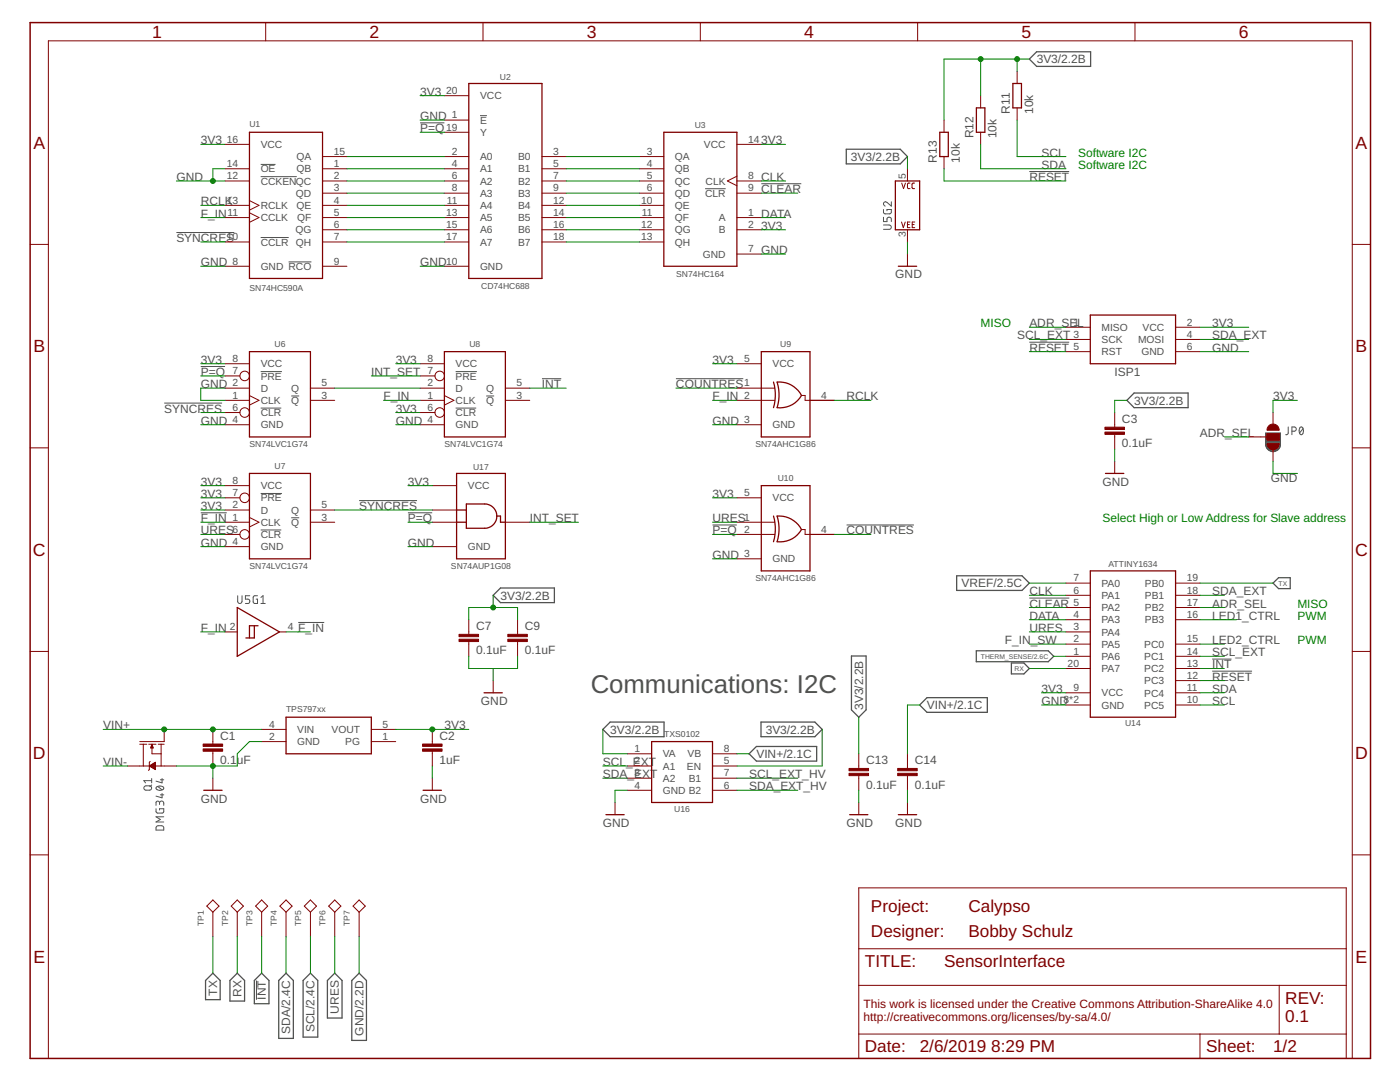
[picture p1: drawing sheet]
<svg xmlns="http://www.w3.org/2000/svg" width="279mm" height="216mm" viewBox="0 0 279 216" stroke-linecap="round" stroke-linejoin="round" font-family="sans-serif">
<g fill="none" stroke="#505050" stroke-width=".2">
<path d="M52 32.8h3M52 35.2h7.2M83.8 24.5h4.9M95.8 23.1h1.4M140.7 37.7h4.1M151.9 36.7h8M205.4 34.2h8M35.2 46.4h11.6M52 47.4h5.6M57.6 52.3h4.5M176.3 44.9h1.1a.43 .43 0 0 1 .5 .4 .43 .43 0 0 1-.5 .5h-1.1M176.3 43.3v.9h.7v-.5a.44 .44 0 0 1 .5-.4 .44 .44 0 0 1 .4 .4v.5"/>
<path d="M176.3 41.8v.7l.2 .2h1.2l.1-.2 .1-.7h-.9v.3M177.9 40.3v.8l-.9-.7a.43 .43 0 0 0-.7 .1 .43 .43 0 0 0 .4 .6M40.1 73.1h4.8M52 74.1h4.3M58.1 79h1.6M90.9 74.1h4.3M97 79h1.6M108.2 75.6h3.8M134.9 75.6h13.4M205.4 68.3h8M32.8 80.4h11.5M52 98.5h4.3"/>
<path d="M52 81.4h4.1M71.7 99.9h11.5M90.9 81.4h4.1M257.1 85.2v1.3l-.5 .2M257.8 86h.5a.42 .42 0 0 0 .4-.4 .42 .42 0 0 0-.4-.4h-.5v1.5M259.5 85.3l.2-.1a.89 .89 0 0 1 0 1.5 .97 .97 0 0 1-.2-1.4zM260.1 85.5l-.7 .9M40.1 102.3h5.2M47.4 118.9v1.1a.43 .43 0 0 0 .5 .4 .43 .43 0 0 0 .4-.4v-1.1M49.8 118.9h-.8v.6h.5a.44 .44 0 0 1 .4 .5 .44 .44 0 0 1-.4 .4h-.5M51.4 118.9h-.7l-.2 .2v1l.2 .3h.7v-.9h-.3M52 105.7h4.1"/>
<path d="M52.1 119.2l.4-.3v1.5M58.1 103.3h1.6M81.4 102.3h4.9M142.2 104.8h4.8M169 104.8h13.4M205.4 119.3h8M52.1 120.4h.8M59.5 124.2h5.2M241.9 131.5h3.9M241.9 133.9h8M28.8 156.9l1-.1a.43 .43 0 0 1 .5 .4 .43 .43 0 0 1-.5 .5l-1-.2-.1-.3zM30.3 156.6l-.4 .4"/>
<path d="M30.3 155.8h-1.6l.3 .4M30.3 155.3v.9M31.2 157a.96 .96 0 0 1 1.5 .3 .89 .89 0 0 1-1.6 0zM31.5 156.9l.8 .7M32 158.6h.7M32 155.6h.7M32.3 158.3v.9l-1.2-.3M32.3 155.3v.9l-1.2-.3M31.1 161.4l.1 .6 .1 .2h1l.4-.2v-.6h-.9v.2M31.3 164.9l.3-.1h.8l.3 .2v.6h-1.6zM31.8 160.3a.42 .42 0 0 1 .5-.5 .42 .42 0 0 1 .4 .5v.4M31.8 160.5v-.5l-.4-.1-.2 .1-.1 .7"/>
<path d="M32.7 163h-1.6l.9 .5-.9 .5h1.6M51.2 195.6v3.9"/>
</g>
<g fill="none" stroke="#505050" stroke-width=".25">
<path d="M205.4 11.8l1.5-1.5h10.8v3h-10.8zM168.9 29.8h10.8l1.4 1.4-1.4 1.5h-10.8zM226.3 78.4h10.8v2.9h-10.8l-1.4-1.4zM252.6 86.4h2.9v2.2a1.46 1.46 0 0 1-1.4 1.5 1.46 1.46 0 0 1-1.5-1.5zM252.6 88.6h2.9M252.6 88.3h2.9M252.6 88.1h2.9M252.6 87.9h2.9M252.6 87.7h2.9M252.6 87.5h2.9M252.6 87.3h2.9M252.6 87.1h2.9"/>
<path d="M252.6 86.9h2.9M252.6 86.7h2.9M252.6 88.8h2.9M252.7 89h2.8M252.7 89.2h2.7M252.8 89.4h2.5M253 89.6h2.1M253.3 89.8h1.6M253.7 90h.7M98.4 118.8l1.5-1.5h10.7v2.9h-10.7zM190.9 114.9h13.1l1.4 1.5-1.4 1.4h-13.1zM254.1 116.4l1.1-1.1h2.3v2.2h-2.3z"/>
<path d="M169.9 130.9h2.9v10.7l-1.4 1.5-1.5-1.5zM194.8 129.9h14.4l1.1 1.1-1.1 1h-14.4zM201.8 132.3h2.5l1.1 1.1-1.1 1.1h-2.5zM120.3 145.5l1.5-1.4h10.7v2.9h-10.7zM149.5 150.4l1.5-1.5h12v3h-12zM151.9 144.1h10.7l1.5 1.4-1.5 1.5h-10.7zM183.5 140.7l1.5-1.5h12v2.9h-12zM42.5 194.2l1.4 1.4v3.9h-2.9v-3.9zM47.3 194.2l1.5 1.4v4.1h-2.9v-4.1zM52.2 194.2l1.5 1.4v4.7h-2.9v-4.7zM57.1 194.2l1.4 1.4v11.6h-2.9v-11.6zM62 194.2l1.4 1.4v11.3h-2.9v-11.3z"/>
<path d="M66.8 194.2l1.5 1.4v7.5h-3v-7.5zM71.7 194.2l1.4 1.4v12h-2.9v-12z"/>
</g>
<path d="M6 4.5h267.5v206.7h-267.5z" fill="none" stroke="#800000" stroke-width=".3"/>
<g fill="none" stroke="#800000" stroke-width=".2">
<path d="M53 4.5v3.6M88.7 19.1h4.9M96.4 4.5v3.6M139.8 4.5v3.6M183.1 4.5v3.6M195.7 19.1v2.4M203 14.2v2.5M226.5 4.5v3.6M44.9 28.8h4.9M44.9 33.7h4.9M44.9 36.1h4.9M64.4 33.7h4.8"/>
<path d="M64.4 36.1h4.8M64.4 31.2h4.8M64.4 38.5h4.8M88.7 33.7h4.9M88.7 36.1h4.9M88.7 31.2h4.9M88.7 38.5h4.9M88.7 24h4.9M88.7 26.4h4.9M108.2 33.7h4.8M108.2 36.1h4.8M108.2 31.2h4.8"/>
<path d="M108.2 38.5h4.8M127.6 33.7h4.9M127.6 36.1h4.9M127.6 31.2h4.9M127.6 38.5h4.9M147.1 28.8h4.8M147.1 36.1h4.8M147.1 38.5h4.8M147.1 35.2l-1.9 .9 1.9 1M180 36.5l.3 1.1 .4-1.1M181.1 33.7v2.4M181.6 36.5l-.4 .1-.1 .2v.7l.2 .1h.3"/>
<path d="M182.5 36.5l-.4 .1-.1 .2v.7l.2 .1h.3M188.4 24v2.4M188.4 31.2v2.5M195.7 26.4v2.4M203 21.5v2.5M6 48.8h3.7M44.9 53.1h4.9M44.9 41h4.9M44.9 43.4h4.9M44.9 48.3h4.9M49.8 40l1.9 1-1.9 .9M49.8 42.5l1.9 .9-1.9 1"/>
<path d="M64.4 53.1h4.8M64.4 41h4.8M64.4 43.4h4.8M64.4 48.3h4.8M64.4 45.8h4.8M88.7 53.1h4.9M88.7 41h4.9M88.7 43.4h4.9M88.7 48.3h4.9M88.7 45.8h4.9M108.2 41h4.8M108.2 43.4h4.8"/>
<path d="M108.2 48.3h4.8M108.2 45.8h4.8M127.6 41h4.9M127.6 43.4h4.9M127.6 48.3h4.9M127.6 45.8h4.9M147.1 43.4h4.8M147.1 45.8h4.8M147.1 50.7h4.8M179.9 44.3l.4 1.1 .4-1.1M181.1 45.8v2.5M181.1 50.7v2.4"/>
<path d="M181.1 44.8h.4M181.6 44.3h-.5v1.1h.5M182.1 44.8h.3M182.6 44.3h-.5v1.1h.5M269.9 48.8h3.6M44.9 72.6h4.9M44.9 79.9h4.9M44.9 77.4h4.9M44.9 75h3M49.8 78.9l1.9 1-1.9 .9M62 79.9h4.8M62 77.4h4.8"/>
<path d="M83.8 72.6h4.9M83.8 79.9h4.9M83.8 77.4h4.9M83.8 75h3M88.7 78.9l1.9 1-1.9 .9M100.9 79.9h4.8M100.9 77.4h4.8M147.1 72.6h4.8M147.1 79.9h7.5M147.1 77.4h7.5M160 78.9h.7v1h5.8M212.7 65.3h4.9"/>
<path d="M212.7 67.7h4.9M212.7 70.2h4.9M234.6 65.3h4.9M234.6 67.7h4.9M234.6 70.2h4.9M6 89.4h3.7M44.9 96.9h4.9M44.9 99.3h3M44.9 84.8h4.9M44.9 82.3h3M83.8 84.8h4.9M83.8 82.3h3"/>
<path d="M86.3 96.9h4.8M147.1 99.3h4.8M147.1 84.8h4.8M222.5 82.3v2.9M222.5 86.7v2.9M222.5 92.1v2.4M249.2 87.2h3.7M252.9 86.6h2.4v1.2h-2.4zM254.1 82.3v2.5M254.1 89.6v2.5M269.9 89.4h3.6M44.9 101.8h4.9"/>
<path d="M44.9 104.2h4.9M44.9 106.6h3M44.9 109.1h4.9M49.8 103.3l1.9 .9-1.9 1M62 101.8h4.8M62 104.2h4.8M86.3 101.8h4.8M86.3 104.2h4.8M86.3 109.1h4.8M100.9 104.2h4.8M147.1 104.2h7.5M147.1 106.6h7.5"/>
<path d="M147.1 111.5h4.8M160 105.7h.7v.9h5.8M212.7 116.4h4.9M212.7 118.8h4.9M234.6 116.4h4.9M234.6 118.8h4.9M6 130h3.7M44.9 126.1h2.4M55.9 126.1h1.2M93.6 123.7v2.9M93.6 128v3M98.4 135.8v2.4"/>
<path d="M103.3 123.7v2.9M103.3 128v3M212.7 126.1h4.9M212.7 121.2h4.9M212.7 123.7h4.9M212.7 128.5h4.9M212.7 131h4.9M212.7 133.4h4.9M212.7 138.2h4.9M234.6 121.2h4.9M234.6 123.7h4.9M234.6 128.5h4.9"/>
<path d="M234.6 131h4.9M234.6 133.4h4.9M234.6 135.8h4.9M234.6 138.2h4.9M269.9 130h3.6M25.5 152.8h4.3M27.9 148.5h1.4M28.6 148.5v4.3M29.7 148.5h1.4M29.8 152.8l1.2-.7v1.5zM29.8 152.9h1.2M30 152.8h1"/>
<path d="M30 151.9l-.2 .2v1.5l-.2 .1M30 153h1M30.1 149.2h.5M30.1 152.6h.9M30.1 149.1h.4M30.2 149h.3M30.2 148.9h.3M30.2 153.1h.8M30.2 148.8h.2M30.3 148.6h.1M30.3 149.2v1.2h1.9M30.3 152.5h.7"/>
<path d="M30.3 148.5l.3 .7h-.5zM30.3 148.5h.1M30.4 153.2h.6M30.5 152.4h.5M30.6 153.3h.4M30.7 152.3h.3M30.8 153.4h.2M30.9 152.2h.1M31 153.5h.1M31 152.8h4.2M31.6 148.5h1.2M32.2 148.5v4.3"/>
<path d="M32.8 145.5v2.5h-4.9M42.5 145.5v3M42.5 149.9v2.9M42.5 155.3v2.4M52.2 145.5h4.9M52.2 148h4.9M74.1 145.5h4.9M74.1 148h4.9M86.3 145.5v3M86.3 149.9v2.9M86.3 155.3v2.4M125.2 152.8h4.8"/>
<path d="M125.2 150.4h4.8M125.2 155.3h4.8M125.2 157.7h4.8M142.2 152.8h4.9M142.2 150.4h4.9M142.2 155.3h4.9M142.2 157.7h4.9M171.4 150.4v2.9M171.4 154.8v2.9M181.1 150.4v2.9M181.1 154.8v2.9M212.7 140.7h4.9"/>
<path d="M234.6 140.7h4.9M6 170.6h3.7M42.5 179.6l1.2 1.2-1.2 1.2-1.2-1.2zM47.3 179.6l1.3 1.2-1.3 1.2-1.2-1.2zM52.2 179.6l1.2 1.2-1.2 1.2-1.2-1.2zM57.1 179.6l1.2 1.2-1.2 1.2-1.2-1.2zM62 179.6l1.2 1.2-1.2 1.2-1.3-1.2zM66.8 179.6l1.2 1.2-1.2 1.2-1.2-1.2zM71.7 179.6l1.2 1.2-1.2 1.2-1.2-1.2zM122.7 160.1v2.5M171.4 177.2h97.3v34h-97.3zM171.4 160.1v2.5"/>
<path d="M181.1 160.1v2.5M269.9 170.6h3.6M42.5 182v4.9M47.3 182v4.9M52.2 182v4.9M57.1 182v4.9M62 182v4.9M66.8 182v4.9M71.7 182v4.9M171.4 196.6h97.3M171.4 189.3h97.3M255.3 196.6v9.7"/>
<path d="M9.7 211.2v-203.1h260.2v203.1M171.4 206.3h97.3M239.5 206.3v4.9"/>
<circle cx="48.8" cy="75" r=".95"/>
<circle cx="87.8" cy="75" r=".95"/>
<circle cx="48.8" cy="99.3" r=".95"/>
<circle cx="48.8" cy="82.3" r=".95"/>
<circle cx="87.8" cy="82.3" r=".95"/>
<circle cx="48.8" cy="106.6" r=".95"/>
</g>
<g fill="none" stroke="#800000" stroke-width=".25">
<path d="M93.6 16.7h14.6v38.9h-14.6zM202.1 16.7h1.8v4.8h-1.8zM49.8 26.4h14.6v29.2h-14.6zM132.5 26.4h14.6v26.7h-14.6zM178.7 36.1h4.8v9.7h-4.8zM187.6 26.4h1.7v4.8h-1.7zM194.9 21.5h1.7v4.9h-1.7zM179.3 53.1h3.6M49.8 70.2h12.2v17h-12.2zM88.7 70.2h12.2v17h-12.2zM151.9 70.2h9.7v17h-9.7zM154.4 76.2l.3 2.2v1.5l-.3 1.4"/>
<path d="M155.1 76.2a5 5 0 0 1 4.9 2.7 4.9 4.9 0 0 1-4.9 2.4l.4-2.1-.1-1.5zM217.6 62.9h17v9.7h-17zM49.8 94.5h12.2v17h-12.2zM91.1 94.5h9.8v17h-9.8zM151.9 96.9h9.7v17h-9.7zM220.6 94.5h3.7M91.1 101.8h2M91.1 104.2h2M93.1 100.6h3.6a2.42 2.42 0 0 1 2.4 2.4 2.42 2.42 0 0 1-2.4 2.4h-3.6zM99.1 103h.8v1.2h1M154.4 103l.3 2.2v1.4l-.3 1.5M155.1 103a5.1 5.1 0 0 1 4.9 2.7 4.9 4.9 0 0 1-4.9 2.4l.4-2.2-.1-1.5z"/>
<path d="M217.6 113.9h17v29.2h-17zM47.3 121.2l8.5 4.9-8.5 4.9zM50.8 124.9v2.4h-1.7M51.5 124.9h-1.7v2.4M96.6 138.2h3.6M40.7 157.7h3.6M57.1 143.1h17v7.3h-17zM84.4 157.7h3.7M130 148h12.2v12.1h-12.2zM120.9 162.6h3.7M169.6 162.6h3.6M179.3 162.6h3.6"/>
</g>
<g fill="#800000" stroke="#800000" stroke-width=".2">
<path d="M40.5 149.4h3.9v.5h-3.9z"/>
<path d="M40.5 148.5h3.9v.4h-3.9z"/>
<path d="M84.3 149.4h3.9v.5h-3.9z"/>
<path d="M84.3 148.5h3.9v.4h-3.9z"/>
<path d="M220.5 86.2h3.9v.5h-3.9z"/>
<path d="M220.5 85.2h3.9v.5h-3.9z"/>
<path d="M252.9 86.6h2.4v1.2h-2.4z"/>
<path d="M169.4 154.3h3.9v.5h-3.9z"/>
<path d="M169.4 153.3h3.9v.5h-3.9z"/>
<path d="M179.2 154.3h3.8v.5h-3.8z"/>
<path d="M179.2 153.3h3.8v.5h-3.8z"/>
<path d="M91.6 127.6h3.9v.4h-3.9z"/>
<path d="M91.6 126.6h3.9v.4h-3.9z"/>
<path d="M101.3 127.6h3.9v.4h-3.9z"/>
<path d="M101.3 126.6h3.9v.4h-3.9z"/>
</g>
<g fill="#800000" stroke="#800000" stroke-width=".2">
<path d="M252.9 88.5h2.4a1.22 1.22 0 0 1-1.2 1.2 1.22 1.22 0 0 1-1.2-1.2z" fill-rule="evenodd"/>
<path d="M253.3 84.9a1.22 1.22 0 0 1 1.3-.2 1.22 1.22 0 0 1 .7 1.2h-2.4v-.5z" fill-rule="evenodd"/>
</g>
<g fill="none" stroke="#008000" stroke-width=".2">
<path d="M83.8 19.1h4.9M195.7 11.8v7.3M203 11.8v2.4M205.4 11.8h-17v12.2M35.2 36.1h9.7M40.1 28.8h4.8M44.9 33.7h-2.4v2.4M69.2 36.1h19.5M69.2 33.7h19.5M69.2 31.2h19.5M69.2 38.5h19.5M83.8 24h4.9"/>
<path d="M83.8 26.4h4.9M113 36.1h14.6M113 33.7h14.6M113 31.2h14.6M113 38.5h14.6M151.9 28.8h4.9M151.9 36.1h4.9M151.9 38.5h7.3M181.1 31.2v2.5M188.4 33.7v2.4h24.3M195.7 28.8v4.9h17M203 24v7.2h9.7"/>
<path d="M40.1 53.1h4.8M40.1 41h4.8M40.1 43.4h4.8M40.1 48.3h4.8M69.2 45.8h19.5M69.2 41h19.5M69.2 43.4h19.5M69.2 48.3h19.5M83.8 53.1h4.9M113 45.8h14.6M113 41h14.6M113 43.4h14.6"/>
<path d="M113 48.3h14.6M151.9 45.8h4.9M151.9 50.7h4.9M151.9 43.4h4.9M181.1 48.3v2.4M40.1 72.6h4.8M40.1 75h4.8M44.9 77.4h-4.8v2.5h4.8M66.8 77.4h17M74.1 75h9.7M76.5 79.9h7.3M79 72.6h4.8"/>
<path d="M105.7 77.4h7.3M134.9 77.4h12.2M142.2 72.6h4.9M142.2 79.9h4.9M166.5 79.9h7.3M205.4 65.3h7.3M205.4 70.2h7.3M205.4 67.7h7.3M224.9 79.9h-2.4v2.4M239.5 65.3h9.7M239.5 70.2h9.7M239.5 67.7h9.7"/>
<path d="M258.9 79.9h-4.8v2.4M40.1 99.3h4.8M40.1 96.9h4.8M40.1 82.3h4.8M40.1 84.8h4.8M79 82.3h4.8M79 84.8h4.8M81.4 96.9h4.9M142.2 99.3h4.9M142.2 84.8h4.9M222.5 89.6v2.5M244.3 87.2h4.9"/>
<path d="M254.1 92.1v2.4h4.8M40.1 101.8h4.8M40.1 109.1h4.8M40.1 106.6h4.8M40.1 104.2h4.8M66.8 101.8h19.5M81.4 109.1h4.9M81.4 104.2h4.9M98.4 118.8v2.4M105.7 104.2h9.7M142.2 111.5h4.9M142.2 106.6h4.9"/>
<path d="M142.2 104.2h4.9M166.5 106.6h7.3M205.4 118.8h7.3M205.4 116.4h7.3M239.5 118.8h4.8M239.5 116.4h14.6M40.1 126.1h4.8M57.1 126.1h4.9M93.6 123.7v-2.5h9.7v2.5M93.6 131v2.4h9.7v-2.4M98.4 133.4v2.4M205.4 121.2h7.3"/>
<path d="M205.4 133.4h7.3M205.4 126.1h7.3M205.4 123.7h7.3M205.4 128.5h7.3M207.9 138.2h4.8M210.3 131h2.4M239.5 138.2h4.8M239.5 121.2h4.8M239.5 133.4h4.8M239.5 123.7h7.3M239.5 135.8h4.8M239.5 131h4.8"/>
<path d="M239.5 128.5h4.8M20.6 145.5h31.6M20.6 152.8h4.9M42.5 152.8v2.5M52.2 148h-2.4l-2.5 2.4v2.4h-12.1M79 145.5h14.6M86.3 152.8v2.5M120.3 145.5v4.9h4.9M120.3 152.8h4.9M120.3 155.3h4.9M125.2 157.7h-2.5v2.4M147.1 150.4h2.4"/>
<path d="M147.1 157.7h12.1M147.1 155.3h12.1M164.1 145.5v7.3h-17M171.4 143.1v7.3M171.4 157.7v2.4M181.1 157.7v2.4M183.5 140.7h-2.4v9.7M207.9 140.7h4.8M239.5 140.7h4.8M42.5 186.9v7.3M47.3 186.9v7.3M52.2 186.9v7.3"/>
<path d="M57.1 186.9v7.3M62 186.9v7.3M66.8 186.9v7.3M71.7 186.9v7.3"/>
</g>
<g fill="#008000" stroke="#008000" stroke-width=".2">
<circle cx="86.3" cy="145.5" r=".49"/>
<circle cx="195.7" cy="11.8" r=".49"/>
<circle cx="203" cy="11.8" r=".49"/>
<circle cx="98.4" cy="121.2" r=".49"/>
<circle cx="42.5" cy="36.1" r=".49"/>
<circle cx="42.5" cy="152.8" r=".49"/>
<circle cx="42.5" cy="145.5" r=".49"/>
<circle cx="32.8" cy="145.5" r=".49"/>
</g>
<text font-size="5.1" fill="#505050" x="117.9" y="138.2">Communications: I2C</text>
<g font-size="3.5" fill="#800000">
<text x="30.4" y="7.6">1</text>
<text x="73.7" y="7.6">2</text>
<text x="117.1" y="7.6">3</text>
<text x="160.5" y="7.6">4</text>
<text x="203.8" y="7.6">5</text>
<text x="247.2" y="7.6">6</text>
<text x="6.7" y="29.7">A</text>
<text x="270.5" y="29.7">A</text>
<text x="6.7" y="70.3">B</text>
<text x="270.5" y="70.3">B</text>
<text x="6.6" y="110.9">C</text>
<text x="270.4" y="110.9">C</text>
<text x="6.6" y="151.5">D</text>
<text x="270.4" y="151.5">D</text>
<text x="6.7" y="192.1">E</text>
<text x="270.5" y="192.1">E</text>
</g>
<g font-size="3.4" fill="#800000">
<text x="173.8" y="182">Project:</text>
<text x="193.3" y="182">Calypso</text>
<text x="173.8" y="186.9">Designer:</text>
<text x="193.3" y="186.9">Bobby Schulz</text>
<text x="172.6" y="193">TITLE:</text>
<text x="188.4" y="193">SensorInterface</text>
<text x="256.5" y="200.3">REV:</text>
<text x="256.5" y="203.9">0.1</text>
<text x="172.6" y="210">Date:</text>
<text x="183.5" y="210">2/6/2019</text>
<text x="197.8" y="210">8:29 PM</text>
<text x="240.7" y="210">Sheet:</text>
<text x="254.1" y="210">1/2</text>
</g>
<g font-size="2.4" fill="#505050">
<text x="206.9" y="12.6">3V3/2.2B</text>
<text x="83.8" y="19.1">3V3</text>
<text x="83.8" y="24">GND</text>
<text x="201.6" y="22.7" transform="rotate(-90 201.6 22.7)">R11</text>
<text x="206.2" y="22.7" transform="rotate(-90 206.2 22.7)">10k</text>
<text x="40.1" y="28.8">3V3</text>
<text x="83.8" y="26.4">P=Q</text>
<text x="151.9" y="28.8">3V3</text>
<text x="194.3" y="27.6" transform="rotate(-90 194.3 27.6)">R12</text>
<text x="198.9" y="27.6" transform="rotate(-90 198.9 27.6)">10k</text>
<text x="169.8" y="32.1">3V3/2.2B</text>
<text x="187" y="32.5" transform="rotate(-90 187 32.5)">R13</text>
<text x="191.6" y="32.5" transform="rotate(-90 191.6 32.5)">10k</text>
<text x="207.9" y="31.2">SCL</text>
<text x="207.9" y="33.7">SDA</text>
<text x="35.2" y="36.1">GND</text>
<text x="40.1" y="41">RCLK</text>
<text x="151.9" y="36.1">CLK</text>
<text x="151.9" y="38.5">CLEAR</text>
<text x="205.4" y="36.1">RESET</text>
<text x="40.1" y="43.4">F_IN</text>
<text x="151.9" y="45.8">3V3</text>
<text x="151.9" y="43.4">DATA</text>
<text x="35.2" y="48.3">SYNCRES</text>
<text x="40.1" y="53.1">GND</text>
<text x="83.8" y="53.1">GND</text>
<text x="151.9" y="50.7">GND</text>
<text x="178.7" y="55.6">GND</text>
<text x="205.4" y="65.3">ADR_SEL</text>
<text x="241.9" y="65.3">3V3</text>
<text x="203" y="67.7">SCL_EXT</text>
<text x="205.4" y="70.2">RESET</text>
<text x="241.9" y="70.2">GND</text>
<text x="241.9" y="67.7">SDA_EXT</text>
<text x="40.1" y="72.6">3V3</text>
<text x="40.1" y="77.5">GND</text>
<text x="40.1" y="75">P=Q</text>
<text x="74.1" y="75">INT_SET</text>
<text x="79" y="72.6">3V3</text>
<text x="108.2" y="77.5">INT</text>
<text x="134.9" y="77.5">COUNTRES</text>
<text x="142.2" y="72.6">3V3</text>
<text x="222.5" y="75">ISP1</text>
<text x="32.8" y="82.3">SYNCRES</text>
<text x="76.5" y="79.9">F_IN</text>
<text x="79" y="82.3">3V3</text>
<text x="142.2" y="79.9">F_IN</text>
<text x="169" y="79.9">RCLK</text>
<text x="226.3" y="80.7">3V3/2.2B</text>
<text x="254.1" y="79.9">3V3</text>
<text x="40.1" y="84.7">GND</text>
<text x="79" y="84.7">GND</text>
<text x="142.2" y="84.7">GND</text>
<text x="223.9" y="89.2">0.1uF</text>
<text x="223.9" y="84.4">C3</text>
<text x="239.5" y="87.2">ADR_SEL</text>
<text x="40.1" y="96.9">3V3</text>
<text x="40.1" y="101.8">3V3</text>
<text x="40.1" y="99.3">3V3</text>
<text x="71.7" y="101.8">SYNCRES</text>
<text x="81.4" y="96.9">3V3</text>
<text x="142.2" y="99.3">3V3</text>
<text x="220" y="96.9">GND</text>
<text x="253.6" y="96.2">GND</text>
<text x="40.1" y="106.6">URES</text>
<text x="40.1" y="104.2">F_IN</text>
<text x="81.4" y="104.2">P=Q</text>
<text x="105.7" y="104.2">INT_SET</text>
<text x="142.2" y="104.2">URES</text>
<text x="142.2" y="106.6">P=Q</text>
<text x="169" y="106.6">COUNTRES</text>
<text x="40.1" y="109.1">GND</text>
<text x="81.4" y="109.1">GND</text>
<text x="142.2" y="111.5">GND</text>
<text x="99.9" y="119.6">3V3/2.2B</text>
<text x="191.9" y="117.2">VREF/2.5C</text>
<text x="205.4" y="118.8">CLK</text>
<text x="241.9" y="118.8">SDA_EXT</text>
<text x="95" y="125.7">C7</text>
<text x="104.7" y="125.7">C9</text>
<text x="205.4" y="121.2">CLEAR</text>
<text x="205.4" y="123.7">DATA</text>
<text x="241.9" y="121.2">ADR_SEL</text>
<text x="241.9" y="123.7">LED1_CTRL</text>
<text x="40.1" y="126.1">F_IN</text>
<text x="59.5" y="126.1">F_IN</text>
<text x="95" y="130.6">0.1uF</text>
<text x="104.7" y="130.6">0.1uF</text>
<text x="200.6" y="128.5">F_IN_SW</text>
<text x="205.4" y="126.1">URES</text>
<text x="241.9" y="131">SCL_EXT</text>
<text x="241.9" y="128.5">LED2_CTRL</text>
<text x="241.9" y="133.4">INT</text>
<text x="241.9" y="135.8">RESET</text>
<text x="96" y="140.7">GND</text>
<text x="172.2" y="141.7" transform="rotate(-90 172.2 141.7)">3V3/2.2B</text>
<text x="185" y="141.5">VIN+/2.1C</text>
<text x="207.9" y="138.2">3V3</text>
<text x="207.9" y="140.7">GND</text>
<text x="241.9" y="140.7">SCL</text>
<text x="241.9" y="138.2">SDA</text>
<text x="20.6" y="145.5">VIN+</text>
<text x="43.9" y="147.6">C1</text>
<text x="87.7" y="147.6">C2</text>
<text x="88.7" y="145.5">3V3</text>
<text x="121.8" y="146.4">3V3/2.2B</text>
<text x="152.8" y="146.4">3V3/2.2B</text>
<text x="20.6" y="152.8">VIN-</text>
<text x="43.9" y="152.5">0.1uF</text>
<text x="87.7" y="152.5">1uF</text>
<text x="120.3" y="155.3">SDA_EXT</text>
<text x="120.3" y="152.8">SCL_EXT</text>
<text x="149.5" y="155.3">SCL_EXT_HV</text>
<text x="151" y="151.3">VIN+/2.1C</text>
<text x="172.8" y="152.5">C13</text>
<text x="182.6" y="152.5">C14</text>
<text x="40.1" y="160.1">GND</text>
<text x="83.8" y="160.1">GND</text>
<text x="149.5" y="157.7">SDA_EXT_HV</text>
<text x="172.8" y="157.3">0.1uF</text>
<text x="182.6" y="157.3">0.1uF</text>
<text x="120.3" y="165">GND</text>
<text x="169" y="165">GND</text>
<text x="178.7" y="165">GND</text>
<text x="43.3" y="198.7" transform="rotate(-90 43.3 198.7)">TX</text>
<text x="48.2" y="199" transform="rotate(-90 48.2 199)">RX</text>
<text x="53.1" y="199.5" transform="rotate(-90 53.1 199.5)">INT</text>
<text x="67.7" y="202.3" transform="rotate(-90 67.7 202.3)">URES</text>
<text x="57.9" y="206.3" transform="rotate(-90 57.9 206.3)">SDA/2.4C</text>
<text x="62.8" y="206" transform="rotate(-90 62.8 206)">SCL/2.4C</text>
<text x="72.5" y="206.7" transform="rotate(-90 72.5 206.7)">GND/2.2D</text>
</g>
<g font-size="2.4" fill="#008000">
<text x="215.2" y="33.7">Software I2C</text>
<text x="215.2" y="31.2">Software I2C</text>
<text x="195.7" y="65.3">MISO</text>
<text x="220" y="104.2">Select High or Low Address for Slave address</text>
<text x="258.9" y="123.7">PWM</text>
<text x="258.9" y="121.2">MISO</text>
<text x="258.9" y="128.5">PWM</text>
</g>
<g font-size="2.4" fill="#800000">
<text x="172.4" y="201.1">This work is licensed under the Creative Commons Attribution-ShareAlike 4.0</text>
<text x="172.4" y="203.7">http://creativecommons.org/licenses/by-sa/4.0/</text>
</g>
<g font-size="2.1" fill="#505050">
<text x="89" y="18.7">20</text>
<text x="90.2" y="23.6">1</text>
<text x="95.8" y="19.8">VCC</text>
<text x="45.3" y="28.5">16</text>
<text x="52" y="29.5">VCC</text>
<text x="89" y="26">19</text>
<text x="95.8" y="24.7">E</text>
<text x="95.8" y="27.1">Y</text>
<text x="140.5" y="29.5">VCC</text>
<text x="149.3" y="28.5">14</text>
<text x="45.3" y="33.3">14</text>
<text x="45.3" y="35.8">12</text>
<text x="52" y="34.4">OE</text>
<text x="59.2" y="32">QA</text>
<text x="59.2" y="34.4">QB</text>
<text x="66.6" y="30.9">15</text>
<text x="66.6" y="33.3">1</text>
<text x="66.6" y="35.8">2</text>
<text x="90.2" y="30.9">2</text>
<text x="90.2" y="33.3">4</text>
<text x="90.2" y="35.8">6</text>
<text x="95.8" y="32">A0</text>
<text x="95.8" y="34.4">A1</text>
<text x="103.4" y="32">B0</text>
<text x="103.4" y="34.4">B1</text>
<text x="110.4" y="30.9">3</text>
<text x="110.4" y="33.3">5</text>
<text x="110.4" y="35.8">7</text>
<text x="129.1" y="30.9">3</text>
<text x="129.1" y="33.3">4</text>
<text x="129.1" y="35.8">5</text>
<text x="134.7" y="32">QA</text>
<text x="134.7" y="34.4">QB</text>
<text x="149.3" y="35.8">8</text>
<text x="180.8" y="35.8" transform="rotate(-90 180.8 35.8)">5</text>
<text x="45.3" y="40.6">13</text>
<text x="52" y="36.8">CCKENQC</text>
<text x="52" y="41.7">RCLK</text>
<text x="59.1" y="39.3">QD</text>
<text x="59.2" y="41.7">QE</text>
<text x="66.6" y="38.2">3</text>
<text x="66.6" y="40.6">4</text>
<text x="89.2" y="40.6">11</text>
<text x="90.2" y="38.2">8</text>
<text x="95.8" y="36.8">A2</text>
<text x="95.8" y="39.3">A3</text>
<text x="95.8" y="41.7">A4</text>
<text x="103.4" y="36.8">B2</text>
<text x="103.4" y="39.3">B3</text>
<text x="103.4" y="41.7">B4</text>
<text x="110.4" y="38.2">9</text>
<text x="110.4" y="40.6">12</text>
<text x="127.9" y="40.6">10</text>
<text x="129.1" y="38.2">6</text>
<text x="134.7" y="36.8">QC</text>
<text x="134.7" y="39.3">QD</text>
<text x="134.7" y="41.7">QE</text>
<text x="140.7" y="39.3">CLR</text>
<text x="140.8" y="36.8">CLK</text>
<text x="149.3" y="38.2">9</text>
<text x="45.3" y="47.9">10</text>
<text x="45.4" y="43.1">11</text>
<text x="52" y="44.1">CCLK</text>
<text x="59" y="46.6">QG</text>
<text x="59.3" y="44.1">QF</text>
<text x="66.6" y="43.1">5</text>
<text x="66.6" y="45.5">6</text>
<text x="66.6" y="47.9">7</text>
<text x="89" y="43.1">13</text>
<text x="89" y="45.5">15</text>
<text x="89" y="47.9">17</text>
<text x="95.8" y="44.1">A5</text>
<text x="95.8" y="46.6">A6</text>
<text x="103.4" y="44.1">B5</text>
<text x="103.4" y="46.6">B6</text>
<text x="110.4" y="43.1">14</text>
<text x="110.4" y="45.5">16</text>
<text x="110.4" y="47.9">18</text>
<text x="127.9" y="45.5">12</text>
<text x="127.9" y="47.9">13</text>
<text x="128.1" y="43.1">11</text>
<text x="134.7" y="44.1">QF</text>
<text x="134.7" y="46.6">QG</text>
<text x="143.5" y="44.1">A</text>
<text x="143.5" y="46.6">B</text>
<text x="149.3" y="43.1">1</text>
<text x="149.3" y="45.5">2</text>
<text x="180.8" y="47.3" transform="rotate(-90 180.8 47.3)">3</text>
<text x="46.4" y="52.8">8</text>
<text x="52" y="53.9">GND RCO</text>
<text x="52" y="49">CCLR</text>
<text x="59.1" y="49">QH</text>
<text x="66.6" y="52.8">9</text>
<text x="89" y="52.8">10</text>
<text x="95.8" y="53.9">GND</text>
<text x="95.8" y="49">A7</text>
<text x="103.4" y="49">B7</text>
<text x="134.7" y="49">QH</text>
<text x="140.3" y="51.4">GND</text>
<text x="149.3" y="50.4">7</text>
<text x="214.2" y="65">1</text>
<text x="236.9" y="65">2</text>
<text x="214.2" y="67.4">3</text>
<text x="214.2" y="69.8">5</text>
<text x="219.8" y="66">MISO</text>
<text x="219.8" y="68.5">SCK</text>
<text x="219.8" y="70.9">RST</text>
<text x="227.1" y="68.5">MOSI</text>
<text x="227.8" y="70.9">GND</text>
<text x="228" y="66">VCC</text>
<text x="236.9" y="69.8">6</text>
<text x="236.9" y="67.4">4</text>
<text x="46.4" y="72.2">8</text>
<text x="46.4" y="74.7">7</text>
<text x="46.4" y="77.1">2</text>
<text x="52" y="73.3">VCC</text>
<text x="52" y="75.8">PRE</text>
<text x="64.2" y="77.1">5</text>
<text x="85.3" y="72.2">8</text>
<text x="85.3" y="74.7">7</text>
<text x="85.3" y="77.1">2</text>
<text x="90.9" y="73.3">VCC</text>
<text x="90.9" y="75.8">PRE</text>
<text x="103.1" y="77.1">5</text>
<text x="148.5" y="72.2">5</text>
<text x="148.5" y="77.1">1</text>
<text x="154.2" y="73.3">VCC</text>
<text x="46.4" y="79.5">1</text>
<text x="46.4" y="82">6</text>
<text x="52" y="78.2">D</text>
<text x="52" y="80.6">CLK</text>
<text x="52" y="83">CLR</text>
<text x="58.1" y="78.2">Q</text>
<text x="58.1" y="80.6">Q</text>
<text x="64.2" y="79.5">3</text>
<text x="85.3" y="79.5">1</text>
<text x="85.3" y="82">6</text>
<text x="90.9" y="78.2">D</text>
<text x="90.9" y="80.6">CLK</text>
<text x="90.9" y="83">CLR</text>
<text x="97" y="78.2">Q</text>
<text x="97" y="80.6">Q</text>
<text x="103.1" y="79.5">3</text>
<text x="148.5" y="79.5">2</text>
<text x="163.9" y="79.5">4</text>
<text x="46.4" y="84.4">4</text>
<text x="52" y="85.5">GND</text>
<text x="85.3" y="84.4">4</text>
<text x="90.9" y="85.5">GND</text>
<text x="148.5" y="84.4">3</text>
<text x="154.2" y="85.5">GND</text>
<text x="46.4" y="96.6">8</text>
<text x="46.4" y="99">7</text>
<text x="46.4" y="101.4">2</text>
<text x="52" y="97.6">VCC</text>
<text x="52" y="100.1">PRE</text>
<text x="64.2" y="101.4">5</text>
<text x="93.4" y="97.6">VCC</text>
<text x="148.5" y="99">5</text>
<text x="154.2" y="100.1">VCC</text>
<text x="46.4" y="103.9">1</text>
<text x="46.4" y="106.3">6</text>
<text x="52" y="102.5">D</text>
<text x="52" y="104.9">CLK</text>
<text x="52" y="107.4">CLR</text>
<text x="58.1" y="102.5">Q</text>
<text x="58.1" y="104.9">Q</text>
<text x="64.2" y="103.9">3</text>
<text x="148.5" y="103.9">1</text>
<text x="148.5" y="106.3">2</text>
<text x="163.9" y="106.3">4</text>
<text x="46.4" y="108.7">4</text>
<text x="52" y="109.8">GND</text>
<text x="93.4" y="109.8">GND</text>
<text x="148.5" y="111.2">3</text>
<text x="154.2" y="112.2">GND</text>
<text x="214.2" y="116">7</text>
<text x="214.2" y="118.5">6</text>
<text x="219.8" y="117.1">PA0</text>
<text x="219.8" y="119.5">PA1</text>
<text x="228.5" y="117.1">PB0</text>
<text x="228.5" y="119.5">PB1</text>
<text x="236.9" y="116">19</text>
<text x="236.9" y="118.5">18</text>
<text x="45.9" y="125.7">2</text>
<text x="57.4" y="125.7">4</text>
<text x="214.2" y="120.9">5</text>
<text x="214.2" y="123.3">4</text>
<text x="214.2" y="125.7">3</text>
<text x="219.8" y="122">PA2</text>
<text x="219.8" y="124.4">PA3</text>
<text x="228.5" y="122">PB2</text>
<text x="228.5" y="124.4">PB3</text>
<text x="236.9" y="120.9">17</text>
<text x="236.9" y="123.3">16</text>
<text x="214.2" y="128.2">2</text>
<text x="214.2" y="130.6">1</text>
<text x="219.8" y="126.8">PA4</text>
<text x="219.8" y="129.2">PA5</text>
<text x="219.8" y="131.7">PA6</text>
<text x="228.4" y="129.3">PC0</text>
<text x="228.4" y="131.7">PC1</text>
<text x="236.9" y="128.2">15</text>
<text x="236.9" y="130.6">14</text>
<text x="213.1" y="133">20</text>
<text x="214.2" y="137.9">9</text>
<text x="219.8" y="134.1">PA7</text>
<text x="228.4" y="134.1">PC2</text>
<text x="228.4" y="136.5">PC3</text>
<text x="236.9" y="133">13</text>
<text x="236.9" y="135.5">12</text>
<text x="236.9" y="137.9">11</text>
<text x="212.3" y="140.3">8*2</text>
<text x="219.8" y="139">VCC</text>
<text x="219.8" y="141.4">GND</text>
<text x="228.4" y="139">PC4</text>
<text x="228.4" y="141.4">PC5</text>
<text x="236.9" y="140.3">10</text>
<text x="53.7" y="145.2">4</text>
<text x="53.7" y="147.6">2</text>
<text x="59.3" y="146.3">VIN</text>
<text x="59.3" y="148.7">GND</text>
<text x="66.2" y="146.3">VOUT</text>
<text x="68.9" y="148.7">PG</text>
<text x="76.3" y="145.2">5</text>
<text x="76.3" y="147.6">1</text>
<text x="126.7" y="152.5">2</text>
<text x="126.7" y="154.9">3</text>
<text x="126.7" y="150.1">1</text>
<text x="132.3" y="153.6">A1</text>
<text x="132.3" y="156">A2</text>
<text x="132.3" y="151.1">VA</text>
<text x="137.1" y="153.6">EN</text>
<text x="137.2" y="151.1">VB</text>
<text x="144.4" y="150.1">8</text>
<text x="144.4" y="152.5">5</text>
<text x="144.4" y="154.9">7</text>
<text x="126.7" y="157.4">4</text>
<text x="132.3" y="158.4">GND B2</text>
<text x="137.4" y="156">B1</text>
<text x="144.4" y="157.4">6</text>
</g>
<g font-size="1.7" fill="#505050">
<text x="99.8" y="16">U2</text>
<text x="49.8" y="25.4">U1</text>
<text x="138.7" y="25.5">U3</text>
<text x="49.8" y="58">SN74HC590A</text>
<text x="96" y="57.6">CD74HC688</text>
<text x="135" y="55.2">SN74HC164</text>
<text x="54.8" y="69.3">U6</text>
<text x="93.7" y="69.3">U8</text>
<text x="155.7" y="69.3">U9</text>
<text x="49.8" y="89.2">SN74LVC1G74</text>
<text x="88.7" y="89.2">SN74LVC1G74</text>
<text x="150.8" y="89.2">SN74AHC1G86</text>
<text x="54.8" y="93.6">U7</text>
<text x="94.4" y="93.9">U17</text>
<text x="155.2" y="96">U10</text>
<text x="49.8" y="113.5">SN74LVC1G74</text>
<text x="90" y="113.5">SN74AUP1G08</text>
<text x="221.2" y="113.1">ATTINY1634</text>
<text x="150.8" y="116">SN74AHC1G86</text>
<text x="57.1" y="142.1">TPS797xx</text>
<text x="132.5" y="147.1">TXS0102</text>
<text x="224.5" y="144.9">U14</text>
<text x="134.6" y="161.9">U16</text>
<text x="40.7" y="184.8" transform="rotate(-90 40.7 184.8)">TP1</text>
<text x="45.5" y="184.8" transform="rotate(-90 45.5 184.8)">TP2</text>
<text x="50.4" y="184.8" transform="rotate(-90 50.4 184.8)">TP3</text>
<text x="55.2" y="184.8" transform="rotate(-90 55.2 184.8)">TP4</text>
<text x="60.1" y="184.8" transform="rotate(-90 60.1 184.8)">TP5</text>
<text x="65" y="184.8" transform="rotate(-90 65 184.8)">TP6</text>
<text x="69.8" y="184.8" transform="rotate(-90 69.8 184.8)">TP7</text>
</g>
<g font-size="1.4" fill="#505050">
<text x="255.2" y="116.8">TX</text>
<text x="195.7" y="131.4">THERM_SENSE/2.6C</text>
<text x="202.5" y="133.9">RX</text>
</g>
</svg>
